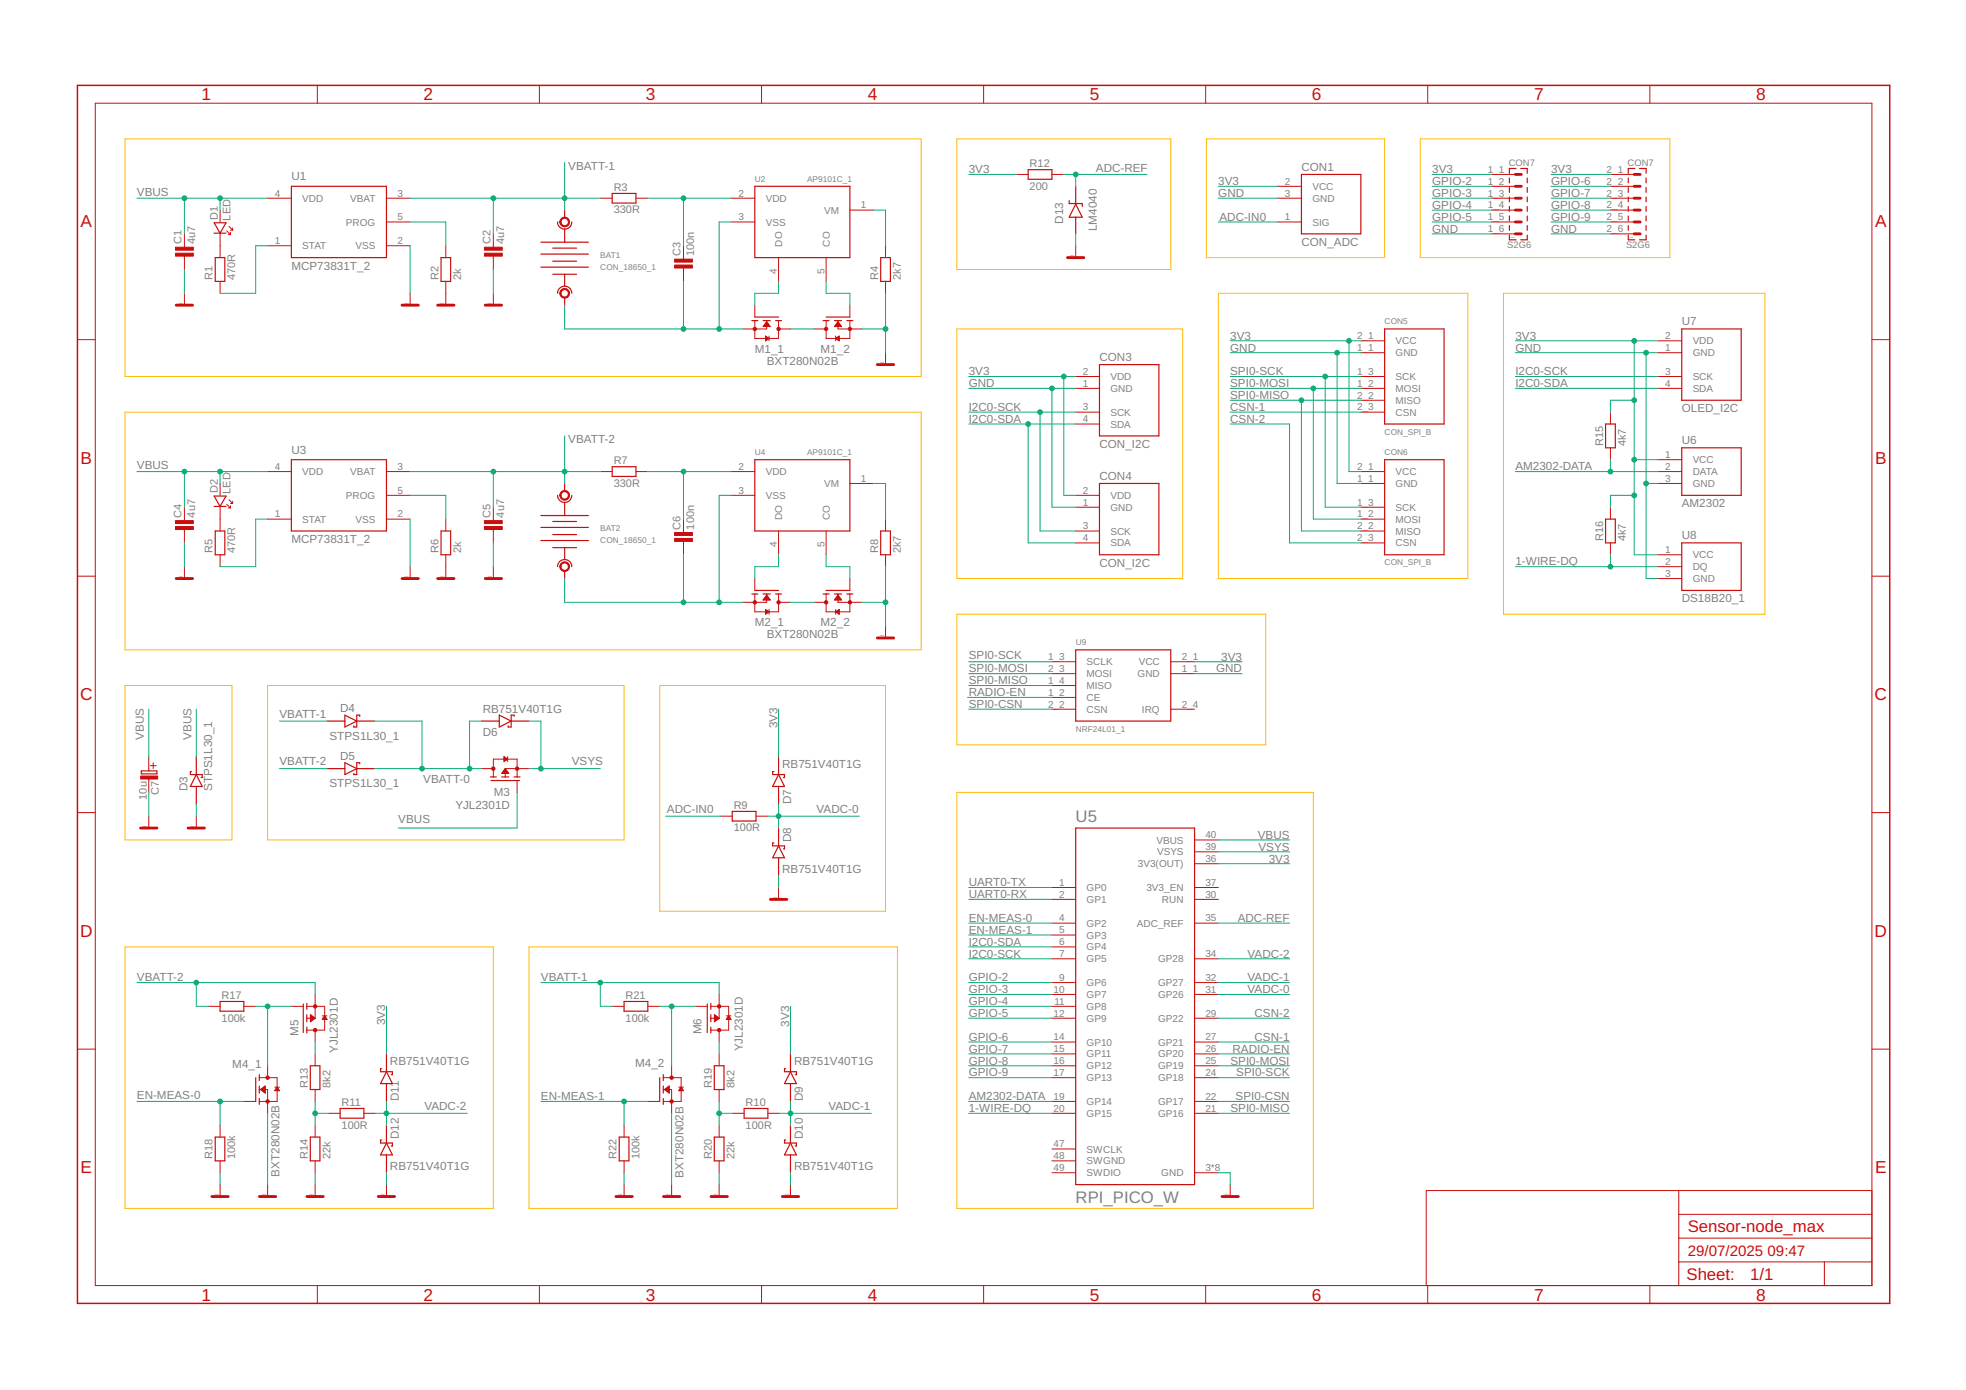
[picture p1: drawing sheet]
<svg xmlns="http://www.w3.org/2000/svg" width="420mm" height="297mm" viewBox="0 0 420 297" stroke-linecap="round" stroke-linejoin="round" font-family="sans-serif">
<g fill="none" stroke="#c90d0c" stroke-width=".21">
<path d="M67.8 18.2v3.9M115.3 18.2v3.9M162.8 18.2v3.9M210.2 18.2v3.9M257.7 18.2v3.9M305.1 18.2v3.9M352.6 18.2v3.9M20.4 22.1h379.6v252.6h-379.6zM217.2 37.3h2.5M224.8 37.3h2.6M273 39.8h5.1M318.8 37.3h5"/>
<path d="M318.8 39.8h5M344.2 37.3h5M344.2 39.8h5M39.4 50v3M39.4 54.6v3M47 44.9v2.5M47 50v5.1M48.5 49.3l.8 .8M48.8 50.1h.5M48.9 48.4l.8 .8M49.3 49.2h.4M49.3 49.7v.4"/>
<path d="M49.7 48.7v.5M57.2 42.4h5.1M57.2 52.5h5.1M82.6 42.4h5.1M82.6 52.5h5.1M82.6 47.4h5.1M95.3 52.5v2.6M105.4 50v3M105.4 54.6v3M128.3 42.4h2.5M135.9 42.4h2.6M146.1 52.5v3"/>
<path d="M146.1 57.1v3M156.2 42.4h5.1M156.2 47.4h5.1M166.4 55.1v5M176.6 55.1v5M181.6 44.9h5.1M189.3 52.5v2.6M229.9 52.5v2.6M273 42.4h5.1M273 47.4h5.1M318.8 42.4h5M318.8 47.4h5"/>
<path d="M318.8 44.9h5M318.8 50h5M344.2 42.4h5M344.2 47.4h5M344.2 44.9h5M344.2 50h5M16.6 72.6h3.8M39.4 62.7v2.5M47 60.1v2.6M87.7 62.7v2.5M95.3 60.1v5.1M105.4 62.7v2.5"/>
<path d="M161.3 68.5v3.8h5.1v-3.8M161.3 65.2v2.6M163.2 69.7h1.3M163.3 69.6h1.1M163.3 69.4h1.1M163.4 69.3h.9M163.5 69.2h.7M163.6 72.6h.4M163.6 71.8l.8 .5-.8 .5zM163.6 72.8h.1M163.6 72.7h.2M163.6 72.5h.6"/>
<path d="M163.6 72.2h.6M163.6 72.1h.4M163.6 72h.2M163.6 71.9h.1M163.6 69.1h.5M163.7 69h.3M163.8 68.8h.1M163.9 68.5v1.8h-5.1M163.9 68.8l.7 1h-1.5zM164.4 71.8v1M166.4 70.3h2.5M174 70.3h2.6"/>
<path d="M176.6 68.5v3.8h5v-3.8M178.4 69.7h1.4M178.5 69.6h1.2M178.6 69.4h1M178.6 71.8v1M178.6 72.3l.7-.5v1zM178.7 69.3h.8M178.8 72.2h.5M178.8 72.5h.5M178.8 69.2h.6M178.9 69.1h.4M178.9 72.1h.4"/>
<path d="M178.9 69h.3M179 72.6h.3M179 68.8h.1M179.1 68.5v1.8h5.1M179.1 68.8l.8 1h-1.6zM179.1 72h.2M179.1 72.7h.2M179.3 71.9h.1M179.3 72.8h.1M181.6 65.2v2.6M189.3 60.1v2.6M189.3 75.4v2.5"/>
<path d="M290.8 72.8h5.1M290.8 75.4h5.1M354.3 72.8h5.1M354.3 75.4h5.1M400 72.6h3.9M229.9 80.5h5.1M229.9 83h5.1M229.9 88.1h5.1M229.9 90.6h5.1M290.8 80.5h5.1M290.8 83h5.1M290.8 88.1h5.1"/>
<path d="M290.8 85.5h5.1M344.2 88.1v2.5M344.2 95.7v2.5M354.3 98.2h5.1M354.3 80.5h5.1M354.3 83h5.1M39.4 108.4v3M39.4 113v3M47 103.3v2.6M47 108.4v5.1M47 118.6v2.5M48.5 107.8l.8 .7"/>
<path d="M48.8 108.5h.5M48.9 106.8l.8 .8M49.3 108.1v.4M49.3 107.6h.4M49.7 107.1v.5M57.2 100.8h5.1M57.2 110.9h5.1M82.6 100.8h5.1M82.6 110.9h5.1M82.6 105.9h5.1M95.3 110.9v2.6M95.3 118.6v5"/>
<path d="M105.4 108.4v3M105.4 113v3M128.3 100.8h2.5M135.9 100.8h2.6M146.1 110.9v3M146.1 115.5v3.1M156.2 100.8h5.1M156.2 105.9h5.1M166.4 113.5v5.1M176.6 113.5v5.1M181.6 103.3h5.1M189.3 110.9v2.6"/>
<path d="M189.3 118.6v2.5M229.9 105.9h5.1M229.9 108.4h5.1M229.9 113.5h5.1M229.9 116h5.1M290.8 100.8h5.1M290.8 110.9h5.1M290.8 103.3h5.1M290.8 108.4h5.1M290.8 113.5h5.1M290.8 116h5.1M344.2 108.4v2.5"/>
<path d="M344.2 116v2.6M354.3 100.8h5.1M354.3 103.3h5.1M354.3 118.6h5.1M16.6 123.1h3.8M39.4 121.1v2.5M87.7 121.1v2.5M105.4 121.1v2.5M161.3 126.9v3.8h5.1v-3.8M161.3 123.6v2.6M163.1 128.2h1.5M163.2 128.1h1.3"/>
<path d="M163.3 128h1.1M163.4 127.8h.9M163.5 127.7h.8M163.6 127.6h.5M163.6 130.2l.8 .5-.8 .6zM163.6 131.2h.1M163.6 131.1h.3M163.6 131h.4M163.6 130.9h.6M163.6 130.6h.5M163.6 130.5h.4M163.6 130.4h.2"/>
<path d="M163.6 130.2h.1M163.6 127.5h.5M163.7 127.3h.3M163.8 127.2h.1M163.9 126.9v1.8h-5.1M163.9 127.2l.7 1h-1.5zM164.4 130.2v1.1M166.4 128.7h2.5M174 128.7h2.6M176.6 126.9v3.8h5v-3.8M178.3 128.2h1.6M178.4 128.1h1.3"/>
<path d="M178.5 128h1.2M178.6 130.2v1.1M178.6 130.7l.7-.5v1.1zM178.6 127.8h1M178.7 127.7h.8M178.7 130.9h.6M178.8 130.6h.5M178.8 127.6h.6M178.9 127.5h.4M178.9 131h.4M179 130.5h.3M179 127.3h.2"/>
<path d="M179.1 127.2h.1M179.1 126.9v1.8h5.1M179.1 131.1h.2M179.1 127.2l.8 1h-1.6zM179.2 130.4h.1M179.3 131.2h.1M179.3 130.2h.1M181.6 123.6v2.6M189.3 133.8v2.5M354.3 121.1h5.1M354.3 123.6h5.1M400 123.1h3.9"/>
<path d="M224.8 141.4h5.1M224.8 144h5.1M224.8 146.5h5.1M224.8 151.6h5.1M224.8 149h5.1M250.2 141.4h5.1M250.2 144h5.1M250.2 151.6h5.1M16.6 173.7h3.8M31.8 161.7v3M31.8 166.3v3M31.8 174.4v2.6"/>
<path d="M32.1 163.6h1.3M32.7 163v1.3M42 174.4v2.6M102.9 164.3h2.5M105.4 166v-3.8h5.1v3.8M107.4 165.1h1.2M107.4 165h1.1M107.5 164.9h.9M107.6 164.7h.7M107.7 161.7l.8 .5-.8 .5zM107.7 162.7h.1M107.7 162.6h.3"/>
<path d="M107.7 162.5h.5M107.7 162.3h.7M107.7 162.1h.6M107.7 162h.4M107.7 161.8h.2M107.7 161.7h.1M107.7 164.6h.5M107.8 164.5h.4M107.9 164.4h.2M108 164.3v1.7M108 164.3h5.1M108 164.3l.7 1h-1.5z"/>
<path d="M108.5 161.7v1M110.5 166.8v2.5M153.9 174.4h2.6M161.6 174.4h2.5M255.3 179.5h5.1M400 173.7h3.9M166.4 189.7v2.5M224.8 189.7h5.1M224.8 192.2h5.1M224.8 197.3h5.1M224.8 199.8h5.1M255.3 189.7h5.1"/>
<path d="M255.3 192.2h5.1M255.3 197.3h5.1M255.3 184.6h5.1M255.3 182h5.1M44.5 215.1h2.5M52.1 215.1h2.6M62.3 215.1h2.5M65.6 215.1h3.8v5h-3.8M65.6 217.6h1.8M66.3 217.1h.4M66.3 217.8h.8M66.3 217.7h.9"/>
<path d="M66.3 217.6h1M66.3 217.4h.9M66.3 217.3h.7M66.3 217.2h.5M66.3 216.8l1.1 .8-1.1 .8zM66.3 218.3h.1M66.3 218.2h.3M66.3 218.1h.4M66.3 217.9h.6M66.3 217h.2M66.3 216.9h.1M67.4 212.5v5.1"/>
<path d="M68.9 217.1h1M69 217.7h.8M69 217.6h.7M69.1 217.4h.5M69.2 217.3h.3M69.3 217.2h.2M69.4 217.1l.5 .7h-1zM130.8 215.1h2.6M138.5 215.1h2.5M148.6 215.1h2.6M151.9 215.1h3.8v5h-3.8M151.9 217.6h1.8"/>
<path d="M152.7 217.1h.3M152.7 217.8h.7M152.7 217.7h.9M152.7 217.6h1M152.7 217.4h.8M152.7 217.3h.7M152.7 217.2h.5M152.7 218.3h.1M152.7 218.2h.2M152.7 218.1h.4M152.7 217.9h.5M152.7 217h.2"/>
<path d="M152.7 216.9h.1M152.7 216.8l1 .8-1 .8zM153.7 212.5v5.1M155.2 217.1h1M155.3 217.7h.8M155.4 217.6h.6M155.5 217.4h.5M155.6 217.3h.3M155.6 217.2h.2M155.7 217.1l.5 .7h-1zM155.7 217.1h.1M224.8 202.4h5.1"/>
<path d="M224.8 204.9h5.1M224.8 210h5.1M224.8 212.5h5.1M224.8 215.1h5.1M224.8 217.6h5.1M255.3 204.9h5.1M255.3 210h5.1M255.3 212.5h5.1M255.3 217.6h5.1M16.6 224.2h3.8M52.1 235.4h2.6M55.4 230.3h3.8v5.1h-3.8"/>
<path d="M55.4 232.8h1.8v5.1M55.7 232.8l1-.7v1.5zM55.7 232.8h1M55.8 232.9h.9M55.9 233h.8M55.9 232.6h.8M56.1 233.1h.6M56.1 232.5h.6M56.2 232.4h.5M56.2 233.3h.5M56.4 232.3h.3M56.4 233.4h.3"/>
<path d="M56.5 232.2h.2M56.6 233.5h.1M57.2 227.8v2.5M58.7 232.3h1M58.8 233h.9M58.8 232.9h.8M58.9 232.8h.6M59 232.6h.4M59.1 232.5h.3M59.2 232.4h.1M59.2 232.3l.5 .8h-1zM67.4 220.1v2.6"/>
<path d="M67.4 225.2v2.6M67.4 232.8v2.6M70.1 237.9h2.6M77.8 237.9h2.5M138.5 235.4h2.5M141.8 230.3h3.8v5.1h-3.8M141.8 232.8h1.7v5.1M142 232.8l1-.7v1.5zM142.1 232.9h.9M142.1 232.8h.9M142.2 232.6h.8M142.3 233h.7"/>
<path d="M142.4 233.1h.6M142.4 232.5h.6M142.6 232.4h.4M142.6 233.3h.4M142.7 232.3h.3M142.7 233.4h.3M142.9 233.5h.1M142.9 232.2h.1M143.5 227.8v2.5M145.1 232.3h1M145.1 233h.9M145.2 232.9h.7"/>
<path d="M145.3 232.8h.6M145.4 232.6h.4M145.4 232.5h.3M145.5 232.4h.1M145.6 232.3l.5 .8h-1zM153.7 220.1v2.6M153.7 225.2v2.6M153.7 232.8v2.6M156.5 237.9h2.5M164.1 237.9h2.5M224.8 237.9h5.1M224.8 222.7h5.1"/>
<path d="M224.8 225.2h5.1M224.8 227.8h5.1M224.8 230.3h5.1M224.8 235.4h5.1M255.3 237.9h5.1M255.3 222.7h5.1M255.3 225.2h5.1M255.3 227.8h5.1M255.3 230.3h5.1M255.3 235.4h5.1M400 224.2h3.9M47 240.5v2.5"/>
<path d="M47 248.1v2.5M47 253.2v2.5M57.2 253.2v2.5M67.4 240.5v2.5M67.4 248.1v2.5M67.4 253.2v2.5M82.6 253.2v2.5M133.4 240.5v2.5M133.4 248.1v2.5M133.4 253.2v2.5M143.5 253.2v2.5M153.7 240.5v2.5"/>
<path d="M153.7 248.1v2.5M153.7 253.2v2.5M168.9 253.2v2.5M224.8 250.6h5.1M224.8 248.1h5.1M224.8 245.5h5.1M255.3 250.6h5.1M262.9 253.2v2.5M358.8 254.4v20.3M358.8 259.5h41.2M400 254.4h-95.2v20.3M67.8 274.7v3.8"/>
<path d="M115.3 274.7v3.8M162.8 274.7v3.8M210.2 274.7v3.8M257.7 274.7v3.8M305.1 274.7v3.8M352.6 274.7v3.8M358.8 269.7h41.2M358.8 264.6h41.2M389.9 269.7v5"/>
</g>
<path d="M16.6 18.2h387.3v260.3h-387.3z" fill="none" stroke="#c90d0c" stroke-width=".32"/>
<g fill="#c90d0c" stroke="#c90d0c" stroke-width=".21">
<path d="M37.5 54.1h3.8v.6h-3.8z"/>
<path d="M37.5 52.8h3.8v.7h-3.8z"/>
<path d="M103.5 54.1h3.8v.6h-3.8z"/>
<path d="M103.5 52.8h3.8v.7h-3.8z"/>
<path d="M144.2 56.6h3.8v.7h-3.8z"/>
<path d="M144.2 55.4h3.8v.6h-3.8z"/>
<path d="M37.5 112.5h3.8v.7h-3.8z"/>
<path d="M37.5 111.3h3.8v.6h-3.8z"/>
<path d="M103.5 112.5h3.8v.7h-3.8z"/>
<path d="M103.5 111.3h3.8v.6h-3.8z"/>
<path d="M144.2 115.1h3.8v.6h-3.8z"/>
<path d="M144.2 113.8h3.8v.6h-3.8z"/>
<path d="M30.1 165.8h3.6v.7h-3.6z"/>
</g>
<g fill="none" stroke="#c90d0c" stroke-width=".25">
<path d="M62.3 39.8h20.3v15.3h-20.3zM161.3 39.8h20.3v15.3h-20.3zM219.7 36.3h5.1v2h-5.1zM229.9 39.8v3.8M278.1 37.3h12.7v12.7h-12.7zM322.6 38v1.1M324 36h-1.4v1M325 36h1.4v1M326.4 38v1.1M348 38v1.1M349.4 36h-1.4v1M350.4 36h1.4v1"/>
<path d="M351.8 38v1.1M45.8 49.8h2.5M45.8 47.6h2.5l-1.3 2.2zM46 55.1h2v5h-2zM94.3 55.1h2v5h-2zM115.6 51.8h10.2M115.6 54.3h10.2M115.6 57.1h10.2M118.1 55.8h5.1M118.1 58.6h5.1M118.1 53h5.1M119.1 47.4l.2 .7 .4 .5 1 .4"/>
<path d="M120.7 44.9v1.5M120.7 49v2.8M120.7 58.6v2.6M122.2 47.4l-.3 1-.6 .4-.6 .2M130.8 41.3h5.1v2.1h-5.1zM188.2 55.1h2.1v5h-2.1zM228.5 42.9v.6h2.8v.6M229.9 46.4v3.6M229.9 43.6l1.4 2.8h-2.8zM322.6 40.1v1M322.6 42.1v1M322.6 44.1v1.1"/>
<path d="M322.6 46.2v1M322.6 48.2v1M322.6 50.2v1h1.4M326.4 40.1v1M326.4 42.1v1M326.4 44.1v1.1M326.4 46.2v1M326.4 48.2v1M326.4 50.2v1h-1.4M348 50.2v1h1.4M348 40.1v1M348 42.1v1"/>
<path d="M348 44.1v1.1M348 46.2v1M348 48.2v1M351.8 50.2v1h-1.4M351.8 40.1v1M351.8 42.1v1M351.8 44.1v1.1M351.8 46.2v1M351.8 48.2v1M120.7 61.2l-.7 .1-.5 .4-.4 1M120.7 61.2l.6 .1 .6 .4 .3 1M120.7 63.7v1.5"/>
<path d="M160.7 68.5h1.2M161.3 67.8h5.1M163.1 68.5h1.5M165.8 68.5h1.2M175.9 68.5h1.3M176.6 67.8h5M178.3 68.5h1.6M181 68.5h1.3M235 77.9h12.7v15.3h-12.7zM295.9 70.3h12.7v20.3h-12.7zM359.4 70.3h12.7v15.2h-12.7zM62.3 98.2h20.3v15.3h-20.3z"/>
<path d="M130.8 99.7h5.1v2.1h-5.1zM161.3 98.2h20.3v15.3h-20.3zM295.9 98.2h12.7v20.4h-12.7zM343.1 90.6h2.1v5.1h-2.1zM359.4 95.7h12.7v10.2h-12.7zM45.8 108.2h2.5M45.8 106h2.5l-1.3 2.2zM46 113.5h2v5.1h-2zM94.3 113.5h2v5.1h-2zM115.6 110.2h10.2M115.6 112.7h10.2M115.6 115.5h10.2"/>
<path d="M118.1 114.2h5.1M118.1 117h5.1M118.1 111.4h5.1M119.1 105.9l.4 .9 .5 .4 .7 .2M120.7 119.6h-.4a1.53 1.53 0 0 0-1.2 1.5M120.7 119.6h.3a1.47 1.47 0 0 1 1.2 1.5M120.7 103.3v1.5M120.7 107.4v2.8M120.7 117v2.6M122.2 105.9l-.3 .9-.6 .4-.6 .2M188.2 113.5h2.1v5.1h-2.1zM235 103.3h12.7v15.3h-12.7z"/>
<path d="M343.1 110.9h2.1v5.1h-2.1zM359.4 116h12.7v10.2h-12.7zM120.7 122.1v1.5M160.7 126.9h1.2M161.3 126.2h5.1M163.1 126.9h1.5M165.8 126.9h1.2M175.9 126.9h1.3M176.6 126.2h5M178.3 126.9h1.6M181 126.9h1.3M229.9 138.9h20.3v15.2h-20.3z"/>
<path d="M69.9 154.1h3.8M73.7 152.8l2.5 1.3-2.5 1.3zM76.2 154.1h3.9M76.9 153.1v-.3h-.7v2.6h-.6v-.3M102.9 154.1h3.8M106.7 152.8l2.5 1.3-2.5 1.3zM109.2 154.1h3.9M109.9 153.1v-.3h-.7v2.6h-.6v-.3M30.2 164.7h3.3v.7h-3.3zM40.9 164.9h-.2v.6h2.5v.7h-.2M42 165.5l1.2 2.6h-2.5zM42 161.7v3.8"/>
<path d="M42 168.1v3.8M69.9 164.3h3.8M73.7 163l2.5 1.3-2.5 1.2zM76.2 164.3h3.9M76.9 163.2v-.2h-.7v2.5h-.6v-.2M104.8 166h1.3M104.9 166.8h6.1M107.2 166h1.5M109.9 166h1.2M156.5 173.4h5.1v2.1h-5.1zM165.4 164.9h-.3v.6h2.6v.7h-.3M166.4 165.5l1.3 2.6h-2.6z"/>
<path d="M166.4 161.7v3.8M166.4 168.1v3.8M166.4 177v3.8M229.9 177h25.4v76.2h-25.4zM165.4 180.1h-.3v.7h2.6v.6h-.3M166.4 183.3v3.8M166.4 180.8l1.3 2.5h-2.6zM47 214h5.1v2.1h-5.1zM64.8 214.5v6.1M65.6 214.4v1.3M65.6 216.8v1.6M65.6 219.5v1.3"/>
<path d="M133.4 214h5.1v2.1h-5.1zM151.2 214.5v6.1M151.9 214.4v1.3M151.9 216.8v1.6M151.9 219.5v1.3M54.7 230.3v5.1M55.4 229.7v1.2M55.4 232.1v1.5M55.4 234.7v1.3M66.3 227.8h2.1v5h-2.1zM72.7 236.9h5.1v2.1h-5.1zM81.6 228.4h-.3v.6h2.6v.7h-.3"/>
<path d="M82.6 225.2v3.8M82.6 231.6v3.8M82.6 229l1.3 2.6h-2.6zM141 230.3v5.1M141.8 229.7v1.2M141.8 232.1v1.5M141.8 234.7v1.3M152.7 227.8h2v5h-2zM159 236.9h5.1v2.1h-5.1zM167.9 228.4h-.2v.6h2.5v.7h-.3M168.9 229l1.3 2.6h-2.5zM168.9 225.2v3.8"/>
<path d="M168.9 231.6v3.8M46 243h2v5.1h-2zM66.3 243h2.1v5.1h-2.1zM81.6 243.6h-.3v.7h2.6v.6h-.3M82.6 240.5v3.8M82.6 246.8v3.8M82.6 244.3l1.3 2.5h-2.6zM132.3 243h2.1v5.1h-2.1zM152.7 243h2v5.1h-2zM167.9 243.6h-.2v.7h2.5v.6h-.3M168.9 240.5v3.8M168.9 246.8v3.8"/>
<path d="M168.9 244.3l1.3 2.5h-2.5z"/>
</g>
<g fill="#c90d0c" stroke="#c90d0c" stroke-width=".21">
<path d="M120 46.6a1.04 1.04 0 0 1 1.6 .4 1.04 1.04 0 0 1-.7 1.5 1.04 1.04 0 0 1-1.3-1.1h.3a.79 .79 0 0 1 1.1-.7 .79 .79 0 0 1 .2 1.3 .79 .79 0 0 1-1.3-.3v-.3h-.3z" fill-rule="evenodd"/>
<path d="M119.8 62.1a1.04 1.04 0 0 1 1.7 0 1.04 1.04 0 0 1-.5 1.6 1.04 1.04 0 0 1-1.4-1h.3a.79 .79 0 0 1 1.1-.8 .79 .79 0 0 1 .2 1.3 .79 .79 0 0 1-1.3-.3v-.2h-.3z" fill-rule="evenodd"/>
<path d="M120 105a1.04 1.04 0 0 1 1.6 .4 1.04 1.04 0 0 1-.7 1.5 1.04 1.04 0 0 1-1.3-1h.3a.79 .79 0 0 1 1.1-.8 .79 .79 0 0 1 .2 1.3 .79 .79 0 0 1-1.3-.3v-.2h-.3z" fill-rule="evenodd"/>
<path d="M120 120.3a1.04 1.04 0 0 1 1.6 .3 1.04 1.04 0 0 1-.7 1.5 1.04 1.04 0 0 1-1.3-1h.3a.79 .79 0 0 1 1.1-.8 .79 .79 0 0 1 .2 1.3 .79 .79 0 0 1-1.3-.3v-.2h-.3z" fill-rule="evenodd"/>
<circle cx="161.3" cy="70.3" r=".36"/>
<circle cx="166.4" cy="70.3" r=".36"/>
<circle cx="181.6" cy="70.3" r=".36"/>
<circle cx="176.6" cy="70.3" r=".36"/>
<circle cx="161.3" cy="128.7" r=".36"/>
<circle cx="166.4" cy="128.7" r=".36"/>
<circle cx="181.6" cy="128.7" r=".36"/>
<circle cx="176.6" cy="128.7" r=".36"/>
<circle cx="110.5" cy="164.3" r=".36"/>
<circle cx="105.4" cy="164.3" r=".36"/>
<circle cx="57.2" cy="235.4" r=".36"/>
<circle cx="57.2" cy="230.3" r=".36"/>
<circle cx="67.4" cy="215.1" r=".36"/>
<circle cx="67.4" cy="220.1" r=".36"/>
<circle cx="153.7" cy="215.1" r=".36"/>
<circle cx="153.7" cy="220.1" r=".36"/>
<circle cx="143.5" cy="235.4" r=".36"/>
<circle cx="143.5" cy="230.3" r=".36"/>
</g>
<g fill="none" stroke="#c90d0c" stroke-width=".61">
<path d="M323.8 39.8h1.3M323.8 37.3h1.3M349.2 39.8h1.3M349.2 37.3h1.3M228.1 55.1h3.5M323.8 42.4h1.3M323.8 44.9h1.3M323.8 47.4h1.3M323.8 50h1.3M349.2 42.4h1.3M349.2 44.9h1.3M349.2 47.4h1.3"/>
<path d="M349.2 50h1.3M37.7 65.2h3.4M85.9 65.2h3.5M93.5 65.2h3.5M103.7 65.2h3.5M187.5 77.9h3.5M37.7 123.6h3.4M85.9 123.6h3.5M93.5 123.6h3.5M103.7 123.6h3.5M187.5 136.3h3.5M30 177h3.5"/>
<path d="M40.2 177h3.5M164.7 192.2h3.4M45.3 255.7h3.5M55.4 255.7h3.5M65.6 255.7h3.5M80.8 255.7h3.5M131.6 255.7h3.5M141.8 255.7h3.5M152 255.7h3.4M167.2 255.7h3.5M261.2 255.7h3.4"/>
</g>
<g fill="none" stroke="#0dab76" stroke-width=".21">
<path d="M120.7 34.7v10.2M207 37.3h10.2M227.4 37.3h17.7M229.9 37.3v2.5M260.4 39.8h12.6M306.1 39.8h12.7M306.1 37.3h12.7M331.5 39.8h12.7M331.5 37.3h12.7M29.3 42.4h27.9M39.4 42.4v7.6M39.4 57.6v5.1"/>
<path d="M47 42.4v2.5M57.2 52.5h-2.5v10.2h-7.7M87.7 42.4h40.6M87.7 47.4h7.6v5.1M87.7 52.5v10.2M105.4 42.4v7.6M105.4 57.6v5.1M138.5 42.4h17.7M146.1 42.4v10.1M156.2 47.4h-2.5v22.9M186.7 44.9h2.6v7.6M229.9 50v2.5"/>
<path d="M260.4 42.4h12.6M260.4 47.4h12.6M306.1 42.4h12.7M306.1 47.4h12.7M306.1 44.9h12.7M306.1 50h12.7M331.5 42.4h12.7M331.5 47.4h12.7M331.5 44.9h12.7M331.5 50h12.7M120.7 65.2v5.1h38.1M146.1 60.1v10.2"/>
<path d="M166.4 60.1v2.6h-5.1v2.5M168.9 70.3h5.1M176.6 60.1v2.6h5v2.5M184.2 70.3h5.1M189.3 62.7v12.7M262.9 72.8h27.9M262.9 75.4h27.9M285.7 75.4v27.9h5.1M288.3 72.8v28h2.5M323.8 72.8h30.5M323.8 75.4h30.5M349.2 72.8v45.8h5.1"/>
<path d="M351.8 75.4v48.2h2.5M120.7 93.2v10.1M207 80.5h22.9M207 90.6h22.9M207 83h22.9M207 88.1h22.9M219.7 90.6v25.4h10.2M222.3 88.1v25.4h7.6M224.8 83v25.4h5.1M227.4 80.5v25.4h2.5M262.9 80.5h27.9M262.9 85.5h27.9"/>
<path d="M262.9 90.6h12.7v25.4h15.2M262.9 83h27.9M262.9 88.1h27.9M278.1 85.5v28h12.7M280.7 83v27.9h10.1M283.2 80.5v27.9h7.6M323.8 80.5h30.5M323.8 83h30.5M344.2 98.2v2.6M349.2 98.2h5.1M349.2 85.5h-5v2.6M29.3 100.8h27.9"/>
<path d="M39.4 100.8v7.6M39.4 116v5.1M47 100.8v2.5M57.2 110.9h-2.5v10.2h-7.7M87.7 100.8h40.6M87.7 105.9h7.6v5M87.7 110.9v10.2M105.4 100.8v7.6M105.4 116v5.1M138.5 100.8h17.7M146.1 100.8v10.1M146.1 118.6v10.1"/>
<path d="M156.2 105.9h-2.5v22.8M166.4 118.6v2.5h-5.1v2.5M176.6 118.6v2.5h5v2.5M186.7 103.3h2.6v7.6M323.8 100.8h30.5M344.2 118.6v2.5M349.2 105.9h-5v2.5M351.8 103.3h2.5M120.7 123.6v5.1h38.1M168.9 128.7h5.1M184.2 128.7h5.1M189.3 121.1v12.7"/>
<path d="M323.8 121.1h30.5M31.8 151.6v10.1M42 151.6v10.1M59.7 154.1h10.2M80.1 154.1h10.1v10.2M102.9 154.1h-2.5v10.2M113.1 154.1h2.5v10.2M166.4 151.6v10.1M206.8 149h18M207 141.4h17.8M207 146.5h17.8M207 151.6h17.8"/>
<path d="M207 144h17.8M255.3 141.4h10.1M255.3 144h10.1M31.8 169.3v5.1M42 171.9v2.5M59.7 164.3h10.2M80.1 164.3h22.8M110.5 169.3v7.7h-25.4M113.1 164.3h15.2M142.3 174.4h11.6M164.1 174.4h19.6M166.4 171.9v5.1"/>
<path d="M260.4 179.5h15.2M166.4 187.1v2.6M207 197.3h17.8M207 189.7h17.8M207 192.2h17.8M207 199.8h17.8M260.4 182h15.2M260.4 184.6h15.2M260.4 197.3h15.2M29.3 210h38.1v2.5M42 210v5.1h2.5M54.7 215.1h7.6"/>
<path d="M57.2 215.1v12.7M82.6 215.1v10.1M115.6 210h38.1v2.5M128.3 210v5.1h2.5M141 215.1h7.6M143.5 215.1v12.7M168.9 215.1v10.1M207 215.1h17.8M207 210h17.8M207 212.5h17.8M207 204.9h17.8M207 202.4h17.8"/>
<path d="M207 217.6h17.8M260.4 210h15.2M260.4 212.5h15.2M260.4 204.9h15.2M260.4 217.6h15.2M29.3 235.4h22.8M47 235.4v5.1M57.2 237.9v15.3M67.4 222.7v2.5M67.4 235.4v5.1M67.4 237.9h2.7M80.3 237.9h19.5"/>
<path d="M82.6 235.4v5.1M115.6 235.4h22.9M133.4 235.4v5.1M143.5 237.9v15.3M153.7 222.7v2.5M153.7 235.4v5.1M153.7 237.9h2.8M166.6 237.9h19.6M168.9 235.4v5.1M207 237.9h17.8M207 235.4h17.8M207 230.3h17.8"/>
<path d="M207 227.8h17.8M207 222.7h17.8M207 225.2h17.8M260.4 237.9h15.2M260.4 235.4h15.2M260.4 230.3h15.2M260.4 227.8h15.2M260.4 222.7h15.2M260.4 225.2h15.2M47 250.6v2.6M67.4 250.6v2.6M82.6 250.6v2.6"/>
<path d="M133.4 250.6v2.6M153.7 250.6v2.6M168.9 250.6v2.6M260.4 250.6h2.5v2.6"/>
</g>
<g fill="#0dab76" stroke="#0dab76" stroke-width=".21">
<circle cx="47" cy="42.4" r=".51"/>
<circle cx="39.4" cy="42.4" r=".51"/>
<circle cx="47" cy="100.8" r=".51"/>
<circle cx="39.4" cy="100.8" r=".51"/>
<circle cx="120.7" cy="42.4" r=".51"/>
<circle cx="105.4" cy="42.4" r=".51"/>
<circle cx="128.3" cy="210" r=".51"/>
<circle cx="146.1" cy="42.4" r=".51"/>
<circle cx="146.1" cy="70.3" r=".51"/>
<circle cx="153.7" cy="70.3" r=".51"/>
<circle cx="146.1" cy="100.8" r=".51"/>
<circle cx="146.1" cy="128.7" r=".51"/>
<circle cx="153.7" cy="128.7" r=".51"/>
<circle cx="120.7" cy="100.8" r=".51"/>
<circle cx="105.4" cy="100.8" r=".51"/>
<circle cx="42" cy="210" r=".51"/>
<circle cx="100.4" cy="164.3" r=".51"/>
<circle cx="90.2" cy="164.3" r=".51"/>
<circle cx="115.6" cy="164.3" r=".51"/>
<circle cx="67.4" cy="237.9" r=".51"/>
<circle cx="288.3" cy="72.8" r=".51"/>
<circle cx="227.4" cy="80.5" r=".51"/>
<circle cx="349.2" cy="105.9" r=".51"/>
<circle cx="349.2" cy="98.2" r=".51"/>
<circle cx="349.2" cy="72.8" r=".51"/>
<circle cx="349.2" cy="85.5" r=".51"/>
<circle cx="229.9" cy="37.3" r=".51"/>
<circle cx="166.4" cy="174.4" r=".51"/>
<circle cx="168.9" cy="237.9" r=".51"/>
<circle cx="82.6" cy="237.9" r=".51"/>
<circle cx="219.7" cy="90.6" r=".51"/>
<circle cx="278.1" cy="85.5" r=".51"/>
<circle cx="283.2" cy="80.5" r=".51"/>
<circle cx="280.7" cy="83" r=".51"/>
<circle cx="285.7" cy="75.4" r=".51"/>
<circle cx="224.8" cy="83" r=".51"/>
<circle cx="351.8" cy="103.3" r=".51"/>
<circle cx="351.8" cy="75.4" r=".51"/>
<circle cx="189.3" cy="128.7" r=".51"/>
<circle cx="189.3" cy="70.3" r=".51"/>
<circle cx="222.3" cy="88.1" r=".51"/>
<circle cx="344.2" cy="100.8" r=".51"/>
<circle cx="344.2" cy="121.1" r=".51"/>
<circle cx="133.4" cy="235.4" r=".51"/>
<circle cx="47" cy="235.4" r=".51"/>
<circle cx="57.2" cy="215.1" r=".51"/>
<circle cx="143.5" cy="215.1" r=".51"/>
<circle cx="153.7" cy="237.9" r=".51"/>
</g>
<g fill="none" stroke="#ffba08" stroke-width=".21">
<path d="M26.7 29.7h170.2v50.8h-170.2zM204.5 29.7h45.7v27.9h-45.7zM257.8 29.7h38.1v25.4h-38.1zM303.5 29.7h53.4v25.4h-53.4zM204.5 70.3h48.3v53.3h-48.3zM260.4 62.7h53.3v60.9h-53.3zM321.3 62.7h55.9v68.6h-55.9zM26.7 88.1h170.2v50.8h-170.2zM204.5 131.3h66v27.9h-66zM26.7 146.5h22.9v33h-22.9zM57.2 146.5h76.2v33h-76.2zM141 146.5h48.3v48.2h-48.3z"/>
<path d="M204.5 169.3h76.2v88.9h-76.2zM26.7 202.4h78.7v55.8h-78.7zM113.1 202.4h78.7v55.8h-78.7z"/>
</g>
<g font-size="3.7" fill="#c90d0c">
<text x="43.1" y="21.4">1</text>
<text x="90.5" y="21.4">2</text>
<text x="138" y="21.4">3</text>
<text x="185.5" y="21.4">4</text>
<text x="232.9" y="21.4">5</text>
<text x="280.4" y="21.4">6</text>
<text x="327.8" y="21.4">7</text>
<text x="375.3" y="21.4">8</text>
<text x="17.2" y="48.6">A</text>
<text x="400.7" y="48.6">A</text>
<text x="17.2" y="99.1">B</text>
<text x="400.7" y="99.1">B</text>
<text x="17.1" y="149.7">C</text>
<text x="400.6" y="149.7">C</text>
<text x="17.1" y="200.2">D</text>
<text x="400.6" y="200.2">D</text>
<text x="17.2" y="250.8">E</text>
<text x="400.7" y="250.8">E</text>
<text x="43.1" y="277.9">1</text>
<text x="90.5" y="277.9">2</text>
<text x="138" y="277.9">3</text>
<text x="185.5" y="277.9">4</text>
<text x="232.9" y="277.9">5</text>
<text x="280.4" y="277.9">6</text>
<text x="327.8" y="277.9">7</text>
<text x="375.3" y="277.9">8</text>
</g>
<g font-size="3.6" fill="#808080">
<text x="229.9" y="175.6">U5</text>
<text x="229.9" y="257">RPI_PICO_W</text>
</g>
<g font-size="3.6" fill="#c90d0c">
<text x="360.7" y="263.3">Sensor-node_max</text>
<text x="360.4" y="273.6">Sheet:</text>
<text x="374" y="273.5">1/1</text>
</g>
<g font-size="3.2" fill="#c90d0c">
<text x="360.7" y="268.4">29/07/2025</text>
<text x="377.7" y="268.4">09:47</text>
</g>
<g font-size="2.5" fill="#808080">
<text x="29.2" y="41.9">VBUS</text>
<text x="62.3" y="38.6">U1</text>
<text x="121.4" y="36.3">VBATT-1</text>
<text x="207" y="37">3V3</text>
<text x="234.2" y="36.8">ADC-REF</text>
<text x="260.4" y="39.6">3V3</text>
<text x="278.1" y="36.5">CON1</text>
<text x="306.1" y="37">3V3</text>
<text x="306.1" y="39.6">GPIO-2</text>
<text x="331.5" y="37">3V3</text>
<text x="331.5" y="39.6">GPIO-6</text>
<text x="227.2" y="47.8" transform="rotate(-90 227.2 47.8)">D13</text>
<text x="260.4" y="42.1">GND</text>
<text x="260.6" y="47.2">ADC-IN0</text>
<text x="306.1" y="42.1">GPIO-3</text>
<text x="306.1" y="44.6">GPIO-4</text>
<text x="306.1" y="47.2">GPIO-5</text>
<text x="331.5" y="42.1">GPIO-7</text>
<text x="331.5" y="44.6">GPIO-8</text>
<text x="331.5" y="47.2">GPIO-9</text>
<text x="234.4" y="49.4" transform="rotate(-90 234.4 49.4)">LM4040</text>
<text x="278.1" y="52.5">CON_ADC</text>
<text x="306.1" y="49.7">GND</text>
<text x="331.5" y="49.7">GND</text>
<text x="62.3" y="57.6">MCP73831T_2</text>
<text x="359.4" y="69.5">U7</text>
<text x="161.3" y="75.4">M1_1</text>
<text x="163.9" y="77.9">BXT280N02B</text>
<text x="175.4" y="75.4">M1_2</text>
<text x="235" y="77.2">CON3</text>
<text x="262.9" y="72.6">3V3</text>
<text x="262.9" y="75.1">GND</text>
<text x="323.9" y="72.6">3V3</text>
<text x="323.9" y="75.1">GND</text>
<text x="207" y="80.2">3V3</text>
<text x="207" y="82.7">GND</text>
<text x="262.9" y="80.2">SPI0-SCK</text>
<text x="262.9" y="82.7">SPI0-MOSI</text>
<text x="323.9" y="82.7">I2C0-SDA</text>
<text x="323.9" y="80.2">I2C0-SCK</text>
<text x="207" y="87.8">I2C0-SCK</text>
<text x="262.9" y="85.3">SPI0-MISO</text>
<text x="262.9" y="87.8">CSN-1</text>
<text x="359.4" y="88.1">OLED_I2C</text>
<text x="121.4" y="94.7">VBATT-2</text>
<text x="207" y="90.4">I2C0-SDA</text>
<text x="235" y="95.7">CON_I2C</text>
<text x="262.9" y="90.4">CSN-2</text>
<text x="359.4" y="94.9">U6</text>
<text x="29.2" y="100.3">VBUS</text>
<text x="62.3" y="97">U3</text>
<text x="323.9" y="100.5">AM2302-DATA</text>
<text x="235" y="102.6">CON4</text>
<text x="359.4" y="108.4">AM2302</text>
<text x="62.3" y="116">MCP73831T_2</text>
<text x="359.4" y="115.2">U8</text>
<text x="235" y="121.1">CON_I2C</text>
<text x="323.9" y="120.8">1-WIRE-DQ</text>
<text x="359.4" y="128.7">DS18B20_1</text>
<text x="161.3" y="133.8">M2_1</text>
<text x="163.9" y="136.3">BXT280N02B</text>
<text x="175.4" y="133.8">M2_2</text>
<text x="207" y="140.9">SPI0-SCK</text>
<text x="207" y="143.7">SPI0-MOSI</text>
<text x="259.9" y="143.7">GND</text>
<text x="261" y="141.2">3V3</text>
<text x="207" y="146.2">SPI0-MISO</text>
<text x="207" y="148.8">RADIO-EN</text>
<text x="59.7" y="153.3">VBATT-1</text>
<text x="72.7" y="152.2">D4</text>
<text x="103.2" y="152.5">RB751V40T1G</text>
<text x="166.1" y="155.6" transform="rotate(-90 166.1 155.6)">3V3</text>
<text x="207" y="151.3">SPI0-CSN</text>
<text x="30.8" y="158.2" transform="rotate(-90 30.8 158.2)">VBUS</text>
<text x="40.9" y="158.2" transform="rotate(-90 40.9 158.2)">VBUS</text>
<text x="70.4" y="158">STPS1L30_1</text>
<text x="103.2" y="157.3">D6</text>
<text x="59.7" y="163.5">VBATT-2</text>
<text x="72.7" y="162.4">D5</text>
<text x="90.5" y="167.3">VBATT-0</text>
<text x="122.2" y="163.5">VSYS</text>
<text x="167.2" y="164.1">RB751V40T1G</text>
<text x="40" y="169.1" transform="rotate(-90 40 169.1)">D3</text>
<text x="45.4" y="169.1" transform="rotate(-90 45.4 169.1)">STPS1L30_1</text>
<text x="70.4" y="168.2">STPS1L30_1</text>
<text x="97.3" y="172.9">YJL2301D</text>
<text x="105.5" y="170.1">M3</text>
<text x="142.5" y="173.7">ADC-IN0</text>
<text x="169.1" y="171.9" transform="rotate(-90 169.1 171.9)">D7</text>
<text x="174.5" y="173.7">VADC-0</text>
<text x="85.1" y="175.9">VBUS</text>
<text x="268.8" y="179.2">VBUS</text>
<text x="169.1" y="180" transform="rotate(-90 169.1 180)">D8</text>
<text x="269" y="181.8">VSYS</text>
<text x="271.1" y="184.3">3V3</text>
<text x="167.2" y="186.5">RB751V40T1G</text>
<text x="207" y="189.4">UART0-TX</text>
<text x="207" y="191.9">UART0-RX</text>
<text x="207" y="197">EN-MEAS-0</text>
<text x="264.5" y="197">ADC-REF</text>
<text x="207" y="202.1">I2C0-SDA</text>
<text x="207" y="199.6">EN-MEAS-1</text>
<text x="29.2" y="209.7">VBATT-2</text>
<text x="115.6" y="209.7">VBATT-1</text>
<text x="207" y="204.6">I2C0-SCK</text>
<text x="207" y="209.7">GPIO-2</text>
<text x="266.6" y="209.7">VADC-1</text>
<text x="266.6" y="204.6">VADC-2</text>
<text x="207" y="212.3">GPIO-3</text>
<text x="207" y="214.8">GPIO-4</text>
<text x="266.6" y="212.3">VADC-0</text>
<text x="63.8" y="221.3" transform="rotate(-90 63.8 221.3)">M5</text>
<text x="82.3" y="219.1" transform="rotate(-90 82.3 219.1)">3V3</text>
<text x="149.9" y="221.1" transform="rotate(-90 149.9 221.1)">M6</text>
<text x="168.7" y="219.4" transform="rotate(-90 168.7 219.4)">3V3</text>
<text x="207" y="217.3">GPIO-5</text>
<text x="268.1" y="217.3">CSN-2</text>
<text x="72.2" y="224.9" transform="rotate(-90 72.2 224.9)">YJL2301D</text>
<text x="83.3" y="227.6">RB751V40T1G</text>
<text x="158.8" y="224.7" transform="rotate(-90 158.8 224.7)">YJL2301D</text>
<text x="169.7" y="227.6">RB751V40T1G</text>
<text x="207" y="222.4">GPIO-6</text>
<text x="207" y="225">GPIO-7</text>
<text x="207" y="227.5">GPIO-8</text>
<text x="262.9" y="227.5">SPI0-MOSI</text>
<text x="263.4" y="225">RADIO-EN</text>
<text x="268.1" y="222.4">CSN-1</text>
<text x="49.6" y="228.3">M4_1</text>
<text x="135.7" y="228">M4_2</text>
<text x="207" y="230">GPIO-9</text>
<text x="264.2" y="230">SPI0-SCK</text>
<text x="29.2" y="234.9">EN-MEAS-0</text>
<text x="85.2" y="235.4" transform="rotate(-90 85.2 235.4)">D11</text>
<text x="90.7" y="237.1">VADC-2</text>
<text x="115.6" y="235.1">EN-MEAS-1</text>
<text x="171.6" y="235.4" transform="rotate(-90 171.6 235.4)">D9</text>
<text x="177.1" y="237.1">VADC-1</text>
<text x="207" y="235.1">AM2302-DATA</text>
<text x="207" y="237.7">1-WIRE-DQ</text>
<text x="262.9" y="237.7">SPI0-MISO</text>
<text x="264.1" y="235.1">SPI0-CSN</text>
<text x="85.2" y="243.5" transform="rotate(-90 85.2 243.5)">D12</text>
<text x="171.6" y="243.5" transform="rotate(-90 171.6 243.5)">D10</text>
<text x="59.7" y="251.5" transform="rotate(-90 59.7 251.5)">BXT280N02B</text>
<text x="83.3" y="250">RB751V40T1G</text>
<text x="146.1" y="251.7" transform="rotate(-90 146.1 251.7)">BXT280N02B</text>
<text x="169.7" y="250">RB751V40T1G</text>
</g>
<g font-size="2.3" fill="#808080">
<text x="220" y="35.7">R12</text>
<text x="131.2" y="40.8">R3</text>
<text x="220" y="40.5">200</text>
<text x="46.6" y="47" transform="rotate(-90 46.6 47)">D1</text>
<text x="49.2" y="47.1" transform="rotate(-90 49.2 47.1)">LED</text>
<text x="131.2" y="45.6">330R</text>
<text x="38.8" y="52.2" transform="rotate(-90 38.8 52.2)">C1</text>
<text x="41.7" y="52.2" transform="rotate(-90 41.7 52.2)">4u7</text>
<text x="104.8" y="52.2" transform="rotate(-90 104.8 52.2)">C2</text>
<text x="107.7" y="52.2" transform="rotate(-90 107.7 52.2)">4u7</text>
<text x="45.4" y="59.8" transform="rotate(-90 45.4 59.8)">R1</text>
<text x="50.3" y="59.8" transform="rotate(-90 50.3 59.8)">470R</text>
<text x="93.7" y="59.8" transform="rotate(-90 93.7 59.8)">R2</text>
<text x="98.5" y="59.8" transform="rotate(-90 98.5 59.8)">2k</text>
<text x="145.4" y="54.7" transform="rotate(-90 145.4 54.7)">C3</text>
<text x="148.4" y="54.7" transform="rotate(-90 148.4 54.7)">100n</text>
<text x="187.7" y="59.8" transform="rotate(-90 187.7 59.8)">R4</text>
<text x="192.5" y="59.8" transform="rotate(-90 192.5 59.8)">2k7</text>
<text x="342.6" y="95.4" transform="rotate(-90 342.6 95.4)">R15</text>
<text x="347.4" y="95.4" transform="rotate(-90 347.4 95.4)">4k7</text>
<text x="131.2" y="99.2">R7</text>
<text x="46.6" y="105.4" transform="rotate(-90 46.6 105.4)">D2</text>
<text x="49.2" y="105.5" transform="rotate(-90 49.2 105.5)">LED</text>
<text x="131.2" y="104">330R</text>
<text x="38.8" y="110.6" transform="rotate(-90 38.8 110.6)">C4</text>
<text x="41.7" y="110.6" transform="rotate(-90 41.7 110.6)">4u7</text>
<text x="104.8" y="110.6" transform="rotate(-90 104.8 110.6)">C5</text>
<text x="107.7" y="110.6" transform="rotate(-90 107.7 110.6)">4u7</text>
<text x="145.4" y="113.2" transform="rotate(-90 145.4 113.2)">C6</text>
<text x="148.4" y="113.2" transform="rotate(-90 148.4 113.2)">100n</text>
<text x="45.4" y="118.2" transform="rotate(-90 45.4 118.2)">R5</text>
<text x="50.3" y="118.2" transform="rotate(-90 50.3 118.2)">470R</text>
<text x="93.7" y="118.2" transform="rotate(-90 93.7 118.2)">R6</text>
<text x="98.5" y="118.2" transform="rotate(-90 98.5 118.2)">2k</text>
<text x="187.7" y="118.2" transform="rotate(-90 187.7 118.2)">R8</text>
<text x="192.5" y="118.2" transform="rotate(-90 192.5 118.2)">2k7</text>
<text x="342.6" y="115.7" transform="rotate(-90 342.6 115.7)">R16</text>
<text x="347.4" y="115.7" transform="rotate(-90 347.4 115.7)">4k7</text>
<text x="31.4" y="170.9" transform="rotate(-90 31.4 170.9)">10u</text>
<text x="33.9" y="170" transform="rotate(-90 33.9 170)">C7</text>
<text x="156.8" y="172.8">R9</text>
<text x="156.8" y="177.7">100R</text>
<text x="47.3" y="213.5">R17</text>
<text x="133.7" y="213.5">R21</text>
<text x="47.3" y="218.3">100k</text>
<text x="133.7" y="218.3">100k</text>
<text x="65.8" y="232.5" transform="rotate(-90 65.8 232.5)">R13</text>
<text x="70.6" y="232.5" transform="rotate(-90 70.6 232.5)">8k2</text>
<text x="152.1" y="232.5" transform="rotate(-90 152.1 232.5)">R19</text>
<text x="157" y="232.5" transform="rotate(-90 157 232.5)">8k2</text>
<text x="73" y="236.3">R11</text>
<text x="159.3" y="236.3">R10</text>
<text x="73" y="241.2">100R</text>
<text x="159.3" y="241.2">100R</text>
<text x="45.4" y="247.7" transform="rotate(-90 45.4 247.7)">R18</text>
<text x="50.3" y="247.7" transform="rotate(-90 50.3 247.7)">100k</text>
<text x="65.8" y="247.7" transform="rotate(-90 65.8 247.7)">R14</text>
<text x="70.6" y="247.7" transform="rotate(-90 70.6 247.7)">22k</text>
<text x="131.8" y="247.7" transform="rotate(-90 131.8 247.7)">R22</text>
<text x="136.6" y="247.7" transform="rotate(-90 136.6 247.7)">100k</text>
<text x="152.1" y="247.7" transform="rotate(-90 152.1 247.7)">R20</text>
<text x="157" y="247.7" transform="rotate(-90 157 247.7)">22k</text>
</g>
<g font-size="2.1" fill="#808080">
<text x="274.6" y="39.5">2</text>
<text x="280.5" y="40.6">VCC</text>
<text x="318" y="36.9">1_1</text>
<text x="318" y="39.5">1_2</text>
<text x="343.4" y="36.9">2_1</text>
<text x="343.4" y="39.5">2_2</text>
<text x="58.7" y="42">4</text>
<text x="64.6" y="43.1">VDD</text>
<text x="74.8" y="43.1">VBAT</text>
<text x="84.9" y="42">3</text>
<text x="84.9" y="47.1">5</text>
<text x="157.8" y="42">2</text>
<text x="157.8" y="47.1">3</text>
<text x="163.6" y="43.1">VDD</text>
<text x="176.1" y="45.7">VM</text>
<text x="184" y="44.5">1</text>
<text x="274.6" y="47.1">1</text>
<text x="274.6" y="42">3</text>
<text x="280.5" y="43.1">GND</text>
<text x="318" y="42">1_3</text>
<text x="318" y="44.5">1_4</text>
<text x="318" y="47.1">1_5</text>
<text x="343.4" y="42">2_3</text>
<text x="343.4" y="44.5">2_4</text>
<text x="343.4" y="47.1">2_5</text>
<text x="58.7" y="52.2">1</text>
<text x="64.6" y="53.3">STAT</text>
<text x="73.9" y="48.2">PROG</text>
<text x="76" y="53.3">VSS</text>
<text x="84.9" y="52.2">2</text>
<text x="163.6" y="48.2">VSS</text>
<text x="167.2" y="52.7" transform="rotate(-90 167.2 52.7)">DO</text>
<text x="177.3" y="52.7" transform="rotate(-90 177.3 52.7)">CO</text>
<text x="280.5" y="48.2">SIG</text>
<text x="318" y="49.6">1_6</text>
<text x="343.4" y="49.6">2_6</text>
<text x="166" y="58.6" transform="rotate(-90 166 58.6)">4</text>
<text x="176.2" y="58.6" transform="rotate(-90 176.2 58.6)">5</text>
<text x="290" y="72.5">2_1</text>
<text x="290" y="75">1_1</text>
<text x="298.3" y="73.6">VCC</text>
<text x="298.3" y="76.1">GND</text>
<text x="355.9" y="72.5">2</text>
<text x="355.9" y="75">1</text>
<text x="361.7" y="73.6">VDD</text>
<text x="361.7" y="76.1">GND</text>
<text x="231.4" y="80.1">2</text>
<text x="231.4" y="82.6">1</text>
<text x="237.3" y="81.2">VDD</text>
<text x="237.3" y="83.8">GND</text>
<text x="290" y="80.1">1_3</text>
<text x="290" y="82.6">1_2</text>
<text x="298.3" y="81.2">SCK</text>
<text x="298.3" y="83.8">MOSI</text>
<text x="355.9" y="80.1">3</text>
<text x="355.9" y="82.6">4</text>
<text x="361.7" y="81.2">SCK</text>
<text x="361.7" y="83.8">SDA</text>
<text x="231.4" y="87.7">3</text>
<text x="237.3" y="88.8">SCK</text>
<text x="290" y="85.2">2_2</text>
<text x="290" y="87.7">2_3</text>
<text x="298.3" y="86.3">MISO</text>
<text x="298.3" y="88.8">CSN</text>
<text x="231.4" y="90.3">4</text>
<text x="237.3" y="91.4">SDA</text>
<text x="58.7" y="100.4">4</text>
<text x="64.6" y="101.5">VDD</text>
<text x="74.8" y="101.5">VBAT</text>
<text x="84.9" y="100.4">3</text>
<text x="157.8" y="100.4">2</text>
<text x="163.6" y="101.5">VDD</text>
<text x="290" y="100.4">2_1</text>
<text x="298.3" y="101.5">VCC</text>
<text x="355.9" y="97.9">1</text>
<text x="355.9" y="100.4">2</text>
<text x="361.7" y="99">VCC</text>
<text x="361.7" y="101.5">DATA</text>
<text x="73.9" y="106.6">PROG</text>
<text x="84.9" y="105.5">5</text>
<text x="157.8" y="105.5">3</text>
<text x="163.6" y="106.6">VSS</text>
<text x="176.1" y="104.1">VM</text>
<text x="184" y="103">1</text>
<text x="231.4" y="105.5">2</text>
<text x="237.3" y="106.6">VDD</text>
<text x="290" y="103">1_1</text>
<text x="298.3" y="104.1">GND</text>
<text x="355.9" y="103">3</text>
<text x="361.7" y="104.1">GND</text>
<text x="58.7" y="110.6">1</text>
<text x="64.6" y="111.7">STAT</text>
<text x="76" y="111.7">VSS</text>
<text x="84.9" y="110.6">2</text>
<text x="167.2" y="111.1" transform="rotate(-90 167.2 111.1)">DO</text>
<text x="177.3" y="111.1" transform="rotate(-90 177.3 111.1)">CO</text>
<text x="231.4" y="108">1</text>
<text x="231.4" y="113.1">3</text>
<text x="237.3" y="109.2">GND</text>
<text x="290" y="108">1_3</text>
<text x="290" y="110.6">1_2</text>
<text x="290" y="113.1">2_2</text>
<text x="298.3" y="109.2">SCK</text>
<text x="298.3" y="111.7">MOSI</text>
<text x="166" y="117" transform="rotate(-90 166 117)">4</text>
<text x="176.2" y="117" transform="rotate(-90 176.2 117)">5</text>
<text x="231.4" y="115.7">4</text>
<text x="237.3" y="114.2">SCK</text>
<text x="237.3" y="116.8">SDA</text>
<text x="290" y="115.7">2_3</text>
<text x="298.3" y="114.2">MISO</text>
<text x="298.3" y="116.8">CSN</text>
<text x="355.9" y="118.2">1</text>
<text x="361.7" y="119.3">VCC</text>
<text x="355.9" y="120.7">2</text>
<text x="355.9" y="123.3">3</text>
<text x="361.7" y="121.9">DQ</text>
<text x="361.7" y="124.4">GND</text>
<text x="224" y="141">1_3</text>
<text x="224" y="143.6">2_3</text>
<text x="232.2" y="142.2">SCLK</text>
<text x="243.4" y="142.2">VCC</text>
<text x="252.5" y="141">2_1</text>
<text x="252.5" y="143.6">1_1</text>
<text x="224" y="146.1">1_4</text>
<text x="224" y="148.7">1_2</text>
<text x="232.2" y="144.7">MOSI</text>
<text x="232.2" y="147.2">MISO</text>
<text x="232.2" y="149.8">CE</text>
<text x="243.1" y="144.7">GND</text>
<text x="224" y="151.2">2_2</text>
<text x="232.2" y="152.3">CSN</text>
<text x="244.1" y="152.3">IRQ</text>
<text x="252.5" y="151.2">2_4</text>
<text x="257.6" y="179.1">40</text>
<text x="243.2" y="185.3">3V3(OUT)</text>
<text x="247.1" y="180.3">VBUS</text>
<text x="247.3" y="182.8">VSYS</text>
<text x="257.6" y="184.2">36</text>
<text x="257.6" y="181.7">39</text>
<text x="226.4" y="189.3">1</text>
<text x="226.4" y="191.8">2</text>
<text x="232.2" y="190.4">GP0</text>
<text x="245" y="190.4">3V3_EN</text>
<text x="257.6" y="191.8">30</text>
<text x="257.6" y="189.3">37</text>
<text x="226.4" y="196.9">4</text>
<text x="232.2" y="193">GP1</text>
<text x="248.3" y="193">RUN</text>
<text x="257.6" y="196.9">35</text>
<text x="226.4" y="199.5">5</text>
<text x="226.4" y="202">6</text>
<text x="232.2" y="198">GP2</text>
<text x="232.2" y="200.6">GP3</text>
<text x="232.2" y="203.1">GP4</text>
<text x="243" y="198">ADC_REF</text>
<text x="226.4" y="204.5">7</text>
<text x="226.4" y="209.6">9</text>
<text x="232.2" y="205.7">GP5</text>
<text x="247.5" y="205.7">GP28</text>
<text x="257.6" y="209.6">32</text>
<text x="257.6" y="204.5">34</text>
<text x="225.2" y="212.2">10</text>
<text x="225.3" y="214.7">11</text>
<text x="232.2" y="210.7">GP6</text>
<text x="232.2" y="213.3">GP7</text>
<text x="232.2" y="215.8">GP8</text>
<text x="247.5" y="213.3">GP26</text>
<text x="247.5" y="210.7">GP27</text>
<text x="257.6" y="212.2">31</text>
<text x="225.2" y="217.2">12</text>
<text x="232.2" y="218.4">GP9</text>
<text x="247.5" y="218.4">GP22</text>
<text x="257.6" y="217.2">29</text>
<text x="225.2" y="222.3">14</text>
<text x="225.2" y="224.9">15</text>
<text x="225.2" y="227.4">16</text>
<text x="232.2" y="223.4">GP10</text>
<text x="232.2" y="226">GP11</text>
<text x="247.5" y="226">GP20</text>
<text x="247.5" y="223.4">GP21</text>
<text x="257.6" y="227.4">25</text>
<text x="257.6" y="224.9">26</text>
<text x="257.6" y="222.3">27</text>
<text x="225.2" y="229.9">17</text>
<text x="232.2" y="228.5">GP12</text>
<text x="232.2" y="231.1">GP13</text>
<text x="247.5" y="231.1">GP18</text>
<text x="247.5" y="228.5">GP19</text>
<text x="257.6" y="229.9">24</text>
<text x="225.2" y="235">19</text>
<text x="225.2" y="237.6">20</text>
<text x="232.2" y="236.1">GP14</text>
<text x="232.2" y="238.7">GP15</text>
<text x="247.5" y="238.7">GP16</text>
<text x="247.5" y="236.1">GP17</text>
<text x="257.6" y="237.6">21</text>
<text x="257.6" y="235">22</text>
<text x="225.2" y="245.2">47</text>
<text x="225.2" y="250.3">49</text>
<text x="225.2" y="247.7">48</text>
<text x="232.2" y="251.4">SWDIO</text>
<text x="232.2" y="248.8">SWGND</text>
<text x="232.2" y="246.3">SWCLK</text>
<text x="248.2" y="251.4">GND</text>
<text x="257.6" y="250.3">3*8</text>
</g>
<g font-size="2" fill="#808080">
<text x="322.4" y="35.4">CON7</text>
<text x="347.8" y="35.4">CON7</text>
<text x="322.1" y="53">S2G6</text>
<text x="347.5" y="53">S2G6</text>
</g>
<g font-size="1.8" fill="#808080">
<text x="161.3" y="38.8">U2</text>
<text x="172.5" y="38.8">AP9101C_1</text>
<text x="128.3" y="57.6">CON_18650_1</text>
<text x="128.3" y="55.1">BAT1</text>
<text x="295.9" y="69.3">CON5</text>
<text x="295.9" y="92.9">CON_SPI_B</text>
<text x="161.3" y="97.2">U4</text>
<text x="172.5" y="97.2">AP9101C_1</text>
<text x="295.9" y="97.2">CON6</text>
<text x="128.3" y="113.5">BAT2</text>
<text x="128.3" y="116">CON_18650_1</text>
<text x="295.9" y="120.8">CON_SPI_B</text>
<text x="229.9" y="137.9">U9</text>
<text x="229.9" y="156.4">NRF24L01_1</text>
</g>
<g font-size=".3" fill="#f00">
<text x="322.9" y="50.9">PaJa</text>
<text x="348.3" y="50.9">PaJa</text>
<text x="228.8" y="54.7">PaJa</text>
<text x="38.3" y="64.9">PaJa</text>
<text x="86.6" y="64.9">PaJa</text>
<text x="94.2" y="64.9">PaJa</text>
<text x="104.3" y="64.9">PaJa</text>
<text x="188.1" y="77.6">PaJa</text>
<text x="38.3" y="123.3">PaJa</text>
<text x="86.6" y="123.3">PaJa</text>
<text x="94.2" y="123.3">PaJa</text>
<text x="104.3" y="123.3">PaJa</text>
<text x="188.1" y="136">PaJa</text>
<text x="30.7" y="176.6">PaJa</text>
<text x="40.8" y="176.6">PaJa</text>
<text x="165.3" y="191.9">PaJa</text>
<text x="45.9" y="255.4">PaJa</text>
<text x="56.1" y="255.4">PaJa</text>
<text x="66.2" y="255.4">PaJa</text>
<text x="81.5" y="255.4">PaJa</text>
<text x="132.3" y="255.4">PaJa</text>
<text x="142.4" y="255.4">PaJa</text>
<text x="152.6" y="255.4">PaJa</text>
<text x="167.8" y="255.4">PaJa</text>
<text x="261.8" y="255.4">PaJa</text>
</g>
</svg>
